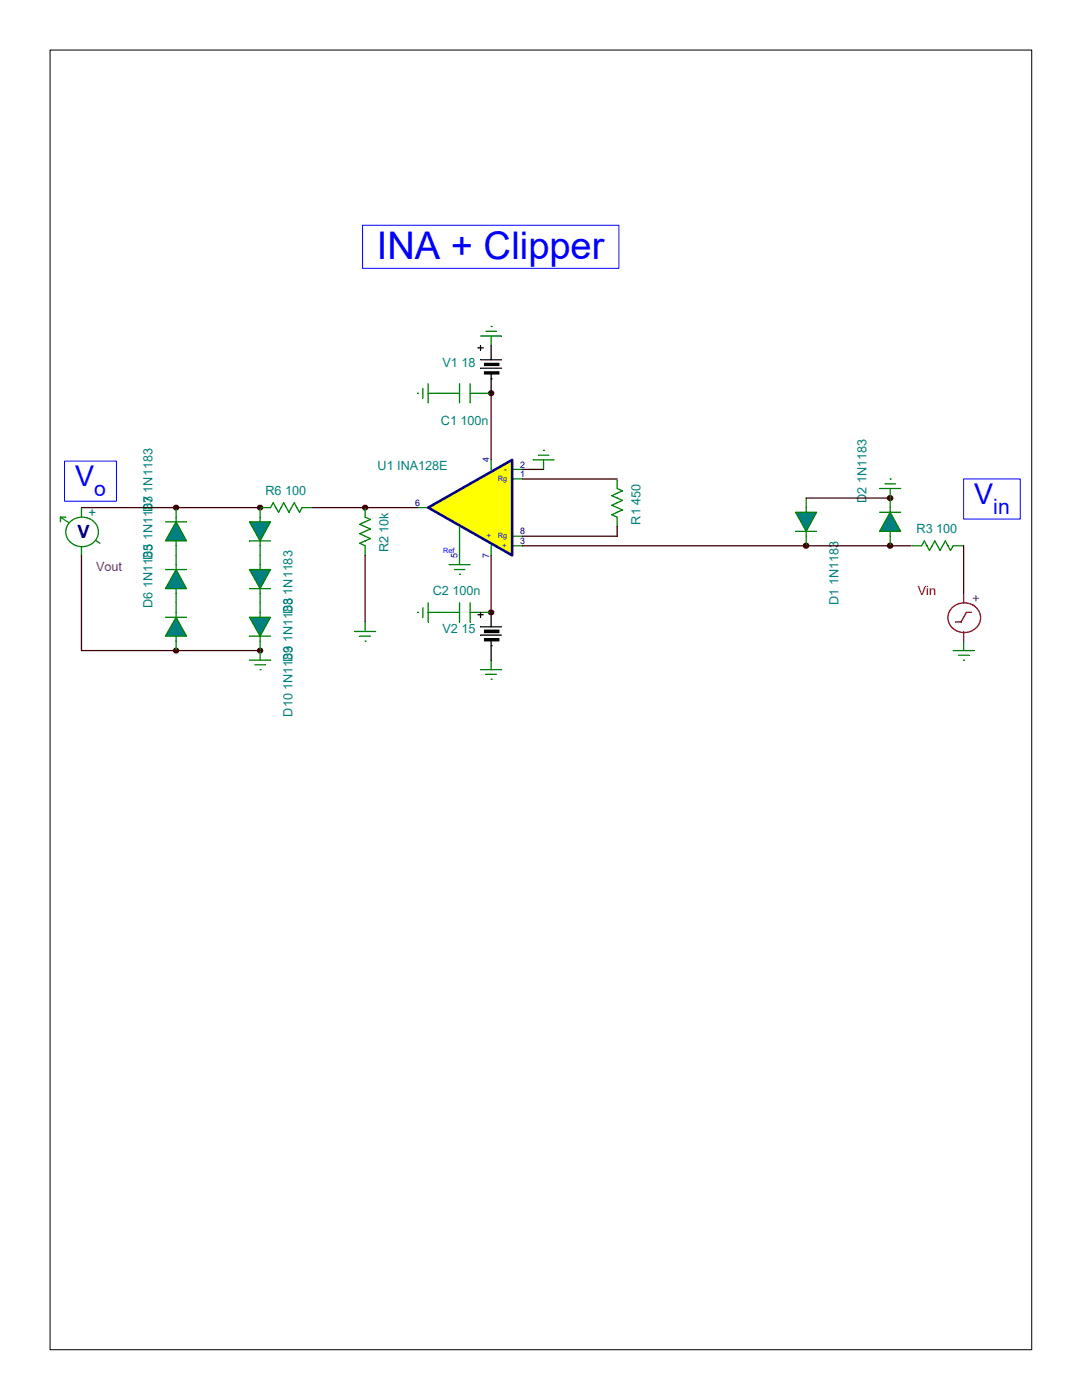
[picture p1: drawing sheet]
<svg xmlns="http://www.w3.org/2000/svg" width="216mm" height="279mm" viewBox="0 0 216 279" stroke-linecap="round" stroke-linejoin="round" font-family="sans-serif">
<g fill="#3c0000" stroke="#3c0000" stroke-width=".25">
<circle cx="35.2" cy="101.3" r=".49"/>
<circle cx="35.2" cy="129.8" r=".49"/>
<circle cx="51.9" cy="101.3" r=".49"/>
<circle cx="51.9" cy="129.8" r=".49"/>
<circle cx="72.9" cy="101.3" r=".49"/>
<circle cx="98" cy="78.5" r=".49"/>
<circle cx="98" cy="122.2" r=".49"/>
<circle cx="160.9" cy="108.9" r=".51"/>
<circle cx="177.6" cy="99.4" r=".51"/>
<circle cx="177.6" cy="108.9" r=".51"/>
</g>
<path d="M192.3 127.9v1.9" fill="none" stroke="#008000" stroke-width=".25"/>
<path d="M190.2 129.8h4.2" fill="none" stroke="#008000" stroke-width=".25"/>
<path d="M191.3 130.8h2" fill="none" stroke="#008000" stroke-width=".25"/>
<path d="M192.3 131.7h.1" fill="none" stroke="#008000" stroke-width=".25"/>
<path d="M51.9 129.8v1.9" fill="none" stroke="#008000" stroke-width=".25"/>
<path d="M49.8 131.7h4.2" fill="none" stroke="#008000" stroke-width=".25"/>
<path d="M50.8 132.7h2.2" fill="none" stroke="#008000" stroke-width=".25"/>
<path d="M51.9 133.6h.1" fill="none" stroke="#008000" stroke-width=".25"/>
<path d="M108.5 91.8v1.9" fill="none" stroke="#008000" stroke-width=".25"/>
<path d="M106.4 91.8h4.2" fill="none" stroke="#008000" stroke-width=".25"/>
<path d="M107.4 90.8h2.1" fill="none" stroke="#008000" stroke-width=".25"/>
<path d="M108.5 89.9h.1" fill="none" stroke="#008000" stroke-width=".25"/>
<path d="M177.6 97.5v1.9" fill="none" stroke="#008000" stroke-width=".25"/>
<path d="M175.5 97.5h4.2" fill="none" stroke="#008000" stroke-width=".25"/>
<path d="M176.6 96.6h2.1" fill="none" stroke="#008000" stroke-width=".25"/>
<path d="M177.6 95.6h.1" fill="none" stroke="#008000" stroke-width=".25"/>
<path d="M85.4 122.2h2.1" fill="none" stroke="#008000" stroke-width=".25"/>
<path d="M85.4 120.3v3.8" fill="none" stroke="#008000" stroke-width=".25"/>
<path d="M84.4 121.3v1.9" fill="none" stroke="#008000" stroke-width=".25"/>
<path d="M83.3 122.2h.1" fill="none" stroke="#008000" stroke-width=".25"/>
<path d="M85.4 78.5h2.1" fill="none" stroke="#008000" stroke-width=".25"/>
<path d="M85.4 76.6v3.8" fill="none" stroke="#008000" stroke-width=".25"/>
<path d="M84.4 77.5v1.9" fill="none" stroke="#008000" stroke-width=".25"/>
<path d="M83.3 78.5h.1" fill="none" stroke="#008000" stroke-width=".25"/>
<path d="M72.9 124.1v1.9" fill="none" stroke="#008000" stroke-width=".25"/>
<path d="M70.7 126h4.2" fill="none" stroke="#008000" stroke-width=".25"/>
<path d="M71.8 127h2.1" fill="none" stroke="#008000" stroke-width=".25"/>
<path d="M72.9 127.9h.1" fill="none" stroke="#008000" stroke-width=".25"/>
<path d="M98 67.1v1.9" fill="none" stroke="#008000" stroke-width=".25"/>
<path d="M95.9 67.1h4.2" fill="none" stroke="#008000" stroke-width=".25"/>
<path d="M96.9 66.1h2.2" fill="none" stroke="#008000" stroke-width=".25"/>
<path d="M98 65.2h.1" fill="none" stroke="#008000" stroke-width=".25"/>
<path d="M98 131.7v1.9" fill="none" stroke="#008000" stroke-width=".25"/>
<path d="M95.9 133.6h4.2" fill="none" stroke="#008000" stroke-width=".25"/>
<path d="M96.9 134.6h2.2" fill="none" stroke="#008000" stroke-width=".25"/>
<path d="M98 135.6h.1" fill="none" stroke="#008000" stroke-width=".25"/>
<path d="M91.7 110.8v1.9" fill="none" stroke="#008000" stroke-width=".25"/>
<path d="M89.6 112.7h4.2" fill="none" stroke="#008000" stroke-width=".25"/>
<path d="M90.7 113.7h2.1" fill="none" stroke="#008000" stroke-width=".25"/>
<path d="M91.7 114.6h.1" fill="none" stroke="#008000" stroke-width=".25"/>
<path d="M51.9 120.3v1.9" fill="none" stroke="#008000" stroke-width=".25"/>
<path d="M51.9 127.9v1.9" fill="none" stroke="#008000" stroke-width=".25"/>
<path d="M51.9 122.2v5.7" fill="none" stroke="#008000" stroke-width=".25"/>
<path d="M49.8 127h4.2" fill="none" stroke="#008000" stroke-width=".25"/>
<path d="M49.8 123.2h4.2l-2.1 3.8z" fill="#008080" stroke="#008000" stroke-width=".25"/>
<path d="M51.9 110.8v1.9" fill="none" stroke="#008000" stroke-width=".25"/>
<path d="M51.9 118.4v1.9" fill="none" stroke="#008000" stroke-width=".25"/>
<path d="M51.9 112.7v5.7" fill="none" stroke="#008000" stroke-width=".25"/>
<path d="M49.8 117.5h4.2" fill="none" stroke="#008000" stroke-width=".25"/>
<path d="M49.8 113.7h4.2l-2.1 3.8z" fill="#008080" stroke="#008000" stroke-width=".25"/>
<path d="M35.1 127.9v1.9" fill="none" stroke="#008000" stroke-width=".25"/>
<path d="M35.1 120.3v1.9" fill="none" stroke="#008000" stroke-width=".25"/>
<path d="M35.1 122.2v5.7" fill="none" stroke="#008000" stroke-width=".25"/>
<path d="M33 123.2h4.2" fill="none" stroke="#008000" stroke-width=".25"/>
<path d="M35.1 123.2l2.1 3.8h-4.2z" fill="#008080" stroke="#008000" stroke-width=".25"/>
<path d="M35.1 118.4v1.9" fill="none" stroke="#008000" stroke-width=".25"/>
<path d="M35.1 110.8v1.9" fill="none" stroke="#008000" stroke-width=".25"/>
<path d="M35.1 112.7v5.7" fill="none" stroke="#008000" stroke-width=".25"/>
<path d="M33 113.7h4.2" fill="none" stroke="#008000" stroke-width=".25"/>
<path d="M35.1 113.7l2.1 3.8h-4.2z" fill="#008080" stroke="#008000" stroke-width=".25"/>
<path d="M35.1 108.9v1.9" fill="none" stroke="#008000" stroke-width=".25"/>
<path d="M35.1 101.3v1.9" fill="none" stroke="#008000" stroke-width=".25"/>
<path d="M35.1 103.2v5.7" fill="none" stroke="#008000" stroke-width=".25"/>
<path d="M33 104.1h4.2" fill="none" stroke="#008000" stroke-width=".25"/>
<path d="M35.1 104.1l2.1 3.8h-4.2z" fill="#008080" stroke="#008000" stroke-width=".25"/>
<path d="M51.9 101.3v1.9" fill="none" stroke="#008000" stroke-width=".25"/>
<path d="M51.9 108.9v1.9" fill="none" stroke="#008000" stroke-width=".25"/>
<path d="M51.9 103.2v5.7" fill="none" stroke="#008000" stroke-width=".25"/>
<path d="M49.8 107.9h4.2" fill="none" stroke="#008000" stroke-width=".25"/>
<path d="M49.8 104.1h4.2l-2.1 3.8z" fill="#008080" stroke="#008000" stroke-width=".25"/>
<path d="M16.3 101.3v1.9" fill="none" stroke="#008000" stroke-width=".25"/>
<path d="M16.3 108.9v1.9" fill="none" stroke="#008000" stroke-width=".25"/>
<path d="M12.1 103.2l7.8 5.2" fill="none" stroke="#008000" stroke-width=".25"/>
<path d="M12.1 103.2v.9" fill="none" stroke="#008000" stroke-width=".25"/>
<path d="M12.1 103.2h1" fill="none" stroke="#008000" stroke-width=".25"/>
<path d="M13.8 104.3a3.3 3.3 0 0 1 3.5-1 3.3 3.3 0 0 1 2.3 2.9 3.3 3.3 0 0 1-3.2 2.9 3.3 3.3 0 0 1-3.3-2.9l.1-.7z" fill-rule="evenodd" fill="#fff" stroke="#008000" stroke-width=".25"/>
<path d="M52.2 101.3h1.8" fill="none" stroke="#008000" stroke-width=".25"/>
<path d="M60.3 101.3h2.1" fill="none" stroke="#008000" stroke-width=".25"/>
<path d="M56.1 101.3l-.5 .9" fill="none" stroke="#008000" stroke-width=".25"/>
<path d="M55 101.3l.6 .9" fill="none" stroke="#008000" stroke-width=".25"/>
<path d="M56.6 100.3l-.5 1" fill="none" stroke="#008000" stroke-width=".25"/>
<path d="M56.6 100.3l.5 1" fill="none" stroke="#008000" stroke-width=".25"/>
<path d="M58.2 101.3l-.5 .9" fill="none" stroke="#008000" stroke-width=".25"/>
<path d="M57.1 101.3l.6 .9" fill="none" stroke="#008000" stroke-width=".25"/>
<path d="M54.5 100.3l-.5 1" fill="none" stroke="#008000" stroke-width=".25"/>
<path d="M54.5 100.3l.5 1" fill="none" stroke="#008000" stroke-width=".25"/>
<path d="M58.7 100.3l-.5 1" fill="none" stroke="#008000" stroke-width=".25"/>
<path d="M58.7 100.3l.5 1" fill="none" stroke="#008000" stroke-width=".25"/>
<path d="M60.3 101.3l-.5 .9" fill="none" stroke="#008000" stroke-width=".25"/>
<path d="M59.2 101.3l.6 .9" fill="none" stroke="#008000" stroke-width=".25"/>
<path d="M192.3 118.4v1.9" fill="none" stroke="#800000" stroke-width=".25"/>
<path d="M192.3 126v1.9" fill="none" stroke="#800000" stroke-width=".25"/>
<path d="M189.9 121.4a3.3 3.3 0 0 1 3.8-.9 3.3 3.3 0 0 1 1.9 3.5 3.3 3.3 0 0 1-3.5 2.2 3.3 3.3 0 0 1-3-2.9l.1-.7zM194.1 120.8h.1" fill="none" stroke="#800000" stroke-width=".25"/>
<path d="M192.8 122.2h1" fill="none" stroke="#800000" stroke-width=".25"/>
<path d="M192.8 122.2l-1 1.9" fill="none" stroke="#800000" stroke-width=".25"/>
<path d="M190.7 124.1h1.1" fill="none" stroke="#800000" stroke-width=".25"/>
<path d="M182.1 108.9h1.8" fill="none" stroke="#008000" stroke-width=".25"/>
<path d="M190.2 108.9h2.1" fill="none" stroke="#008000" stroke-width=".25"/>
<path d="M186 108.9l-.5 1" fill="none" stroke="#008000" stroke-width=".25"/>
<path d="M185 108.9l.5 1" fill="none" stroke="#008000" stroke-width=".25"/>
<path d="M186.5 107.9l-.5 1" fill="none" stroke="#008000" stroke-width=".25"/>
<path d="M186.5 107.9l.6 1" fill="none" stroke="#008000" stroke-width=".25"/>
<path d="M188.1 108.9l-.5 1" fill="none" stroke="#008000" stroke-width=".25"/>
<path d="M187.1 108.9l.5 1" fill="none" stroke="#008000" stroke-width=".25"/>
<path d="M184.4 107.9l-.5 1" fill="none" stroke="#008000" stroke-width=".25"/>
<path d="M184.4 107.9l.6 1" fill="none" stroke="#008000" stroke-width=".25"/>
<path d="M188.6 107.9l-.5 1" fill="none" stroke="#008000" stroke-width=".25"/>
<path d="M188.6 107.9l.5 1" fill="none" stroke="#008000" stroke-width=".25"/>
<path d="M190.2 108.9l-.5 1" fill="none" stroke="#008000" stroke-width=".25"/>
<path d="M189.1 108.9l.6 1" fill="none" stroke="#008000" stroke-width=".25"/>
<path d="M177.6 107v1.9" fill="none" stroke="#008000" stroke-width=".25"/>
<path d="M177.6 99.4v1.9" fill="none" stroke="#008000" stroke-width=".25"/>
<path d="M177.6 101.3v5.7" fill="none" stroke="#008000" stroke-width=".25"/>
<path d="M175.5 102.2h4.2" fill="none" stroke="#008000" stroke-width=".25"/>
<path d="M177.6 102.2l2.1 3.8h-4.2z" fill="#008080" stroke="#008000" stroke-width=".25"/>
<path d="M160.9 99.4v1.9" fill="none" stroke="#008000" stroke-width=".25"/>
<path d="M160.9 107v1.9" fill="none" stroke="#008000" stroke-width=".25"/>
<path d="M160.9 101.3v5.7" fill="none" stroke="#008000" stroke-width=".25"/>
<path d="M158.7 106h4.2" fill="none" stroke="#008000" stroke-width=".25"/>
<path d="M158.7 102.2h4.2l-2 3.8z" fill="#008080" stroke="#008000" stroke-width=".25"/>
<path d="M93.8 122.2h4.2" fill="none" stroke="#008000" stroke-width=".25"/>
<path d="M87.5 122.2h4.2" fill="none" stroke="#008000" stroke-width=".25"/>
<path d="M93.8 120.3v3.8" fill="none" stroke="#008000" stroke-width=".25"/>
<path d="M91.7 120.3v3.8" fill="none" stroke="#008000" stroke-width=".25"/>
<path d="M93.8 78.5h4.2" fill="none" stroke="#008000" stroke-width=".25"/>
<path d="M87.5 78.5h4.2" fill="none" stroke="#008000" stroke-width=".25"/>
<path d="M93.8 76.6v3.8" fill="none" stroke="#008000" stroke-width=".25"/>
<path d="M91.7 76.6v3.8" fill="none" stroke="#008000" stroke-width=".25"/>
<path d="M72.9 101.5v1.7" fill="none" stroke="#008000" stroke-width=".25"/>
<path d="M72.9 108.9v1.9" fill="none" stroke="#008000" stroke-width=".25"/>
<path d="M71.8 104.6l1.1 .5" fill="none" stroke="#008000" stroke-width=".25"/>
<path d="M72.9 104.1l-1.1 .5" fill="none" stroke="#008000" stroke-width=".25"/>
<path d="M72.9 105.1l1 .5" fill="none" stroke="#008000" stroke-width=".25"/>
<path d="M73.9 105.6l-1 .4" fill="none" stroke="#008000" stroke-width=".25"/>
<path d="M71.8 106.5l1.1 .5" fill="none" stroke="#008000" stroke-width=".25"/>
<path d="M72.9 106l-1.1 .5" fill="none" stroke="#008000" stroke-width=".25"/>
<path d="M72.9 103.2l1 .5" fill="none" stroke="#008000" stroke-width=".25"/>
<path d="M73.9 103.7l-1 .4" fill="none" stroke="#008000" stroke-width=".25"/>
<path d="M72.9 107l1 .5" fill="none" stroke="#008000" stroke-width=".25"/>
<path d="M73.9 107.5l-1 .4" fill="none" stroke="#008000" stroke-width=".25"/>
<path d="M71.8 108.4l1.1 .5" fill="none" stroke="#008000" stroke-width=".25"/>
<path d="M72.9 107.9l-1.1 .5" fill="none" stroke="#008000" stroke-width=".25"/>
<g fill="none" stroke="#000" stroke-width=".25">
<path d="M95.4 69.4h1M95.9 69v.9M95.9 71.8h4.2M95.9 73.5h4.2M98 75.6h.1M98 69v2.8M98 74.4v4.1M95.4 122.7h1M95.9 125.1h4.2M95.9 122.2v1M95.9 126.7h4.2M98 128.9h.1"/>
<path d="M98 122.2v2.9M98 127.7v4"/>
</g>
<g fill="#000" stroke="#000" stroke-width=".25">
<path d="M96.7 72.5h2.8v.4h-2.8z" fill-rule="evenodd"/>
<path d="M96.7 74.2h2.8v.4h-2.8z" fill-rule="evenodd"/>
<path d="M96.7 125.8h2.8v.4h-2.8z" fill-rule="evenodd"/>
<path d="M96.7 127.5h2.8v.4h-2.8z" fill-rule="evenodd"/>
</g>
<path d="M123.1 95.8v1.7" fill="none" stroke="#008000" stroke-width=".25"/>
<path d="M123.1 103.2v1.9" fill="none" stroke="#008000" stroke-width=".25"/>
<path d="M122.1 98.9l1 .5" fill="none" stroke="#008000" stroke-width=".25"/>
<path d="M123.1 98.4l-1 .5" fill="none" stroke="#008000" stroke-width=".25"/>
<path d="M123.1 99.4l1.1 .5" fill="none" stroke="#008000" stroke-width=".25"/>
<path d="M124.2 99.9l-1.1 .4" fill="none" stroke="#008000" stroke-width=".25"/>
<path d="M122.1 100.8l1 .5" fill="none" stroke="#008000" stroke-width=".25"/>
<path d="M123.1 100.3l-1 .5" fill="none" stroke="#008000" stroke-width=".25"/>
<path d="M123.1 97.5l1.1 .5" fill="none" stroke="#008000" stroke-width=".25"/>
<path d="M124.2 98l-1.1 .4" fill="none" stroke="#008000" stroke-width=".25"/>
<path d="M123.1 101.3l1.1 .5" fill="none" stroke="#008000" stroke-width=".25"/>
<path d="M124.2 101.8l-1.1 .4" fill="none" stroke="#008000" stroke-width=".25"/>
<path d="M122.1 102.7l1 .5" fill="none" stroke="#008000" stroke-width=".25"/>
<path d="M123.1 102.2l-1 .5" fill="none" stroke="#008000" stroke-width=".25"/>
<path d="M102.2 108.9h2.1" fill="none" stroke="#008000" stroke-width=".25"/>
<path d="M102.2 93.7h2.1" fill="none" stroke="#008000" stroke-width=".25"/>
<path d="M98 108.9v1.9" fill="none" stroke="#008000" stroke-width=".25"/>
<path d="M98 91.8v1.9" fill="none" stroke="#008000" stroke-width=".25"/>
<path d="M83.3 101.3h2.1" fill="none" stroke="#008000" stroke-width=".25"/>
<path d="M91.7 107v3.8" fill="none" stroke="#008000" stroke-width=".25"/>
<path d="M102.2 95.6h2.1" fill="none" stroke="#008000" stroke-width=".25"/>
<path d="M102.2 107h2.1" fill="none" stroke="#008000" stroke-width=".25"/>
<path d="M85.4 101.3l16.8-9.5v19z" fill="#ff0" stroke="#000080" stroke-width=".51"/>
<path d="M91.7 105.1v1.9" fill="none" stroke="#008000" stroke-width=".25"/>
<path d="M98 78.5v13.3M104.3 95.6h18.8M104.3 93.7h4.2M160.9 99.4h16.7M16.3 101.3h35.6M16.3 110.8v19h35.6M62.4 101.3h20.9M72.9 110.8v13.3M98 110.8v11.4M104.3 108.9h77.5M123.1 105.1v1.9h-18.8M192.3 108.9v9.5" fill="none" stroke="#3c0000" stroke-width=".25"/>
<path d="M192.3 95.6h11.3v8h-11.3z" fill="#fff"/>
<path d="M192.3 95.6h11.3v8h-11.3z" fill="none" stroke="#fff" stroke-width=".2"/>
<path d="M192.3 95.6h11.3v8h-11.3z" fill="none" stroke="#00f" stroke-width=".2"/>
<path d="M12.9 92.1h10.3v7.9h-10.3z" fill="#fff"/>
<path d="M12.9 92h10.3v8h-10.3z" fill="none" stroke="#fff" stroke-width=".2"/>
<path d="M12.9 92h10.3v8h-10.3z" fill="none" stroke="#00f" stroke-width=".2"/>
<path d="M72.4 45h51.1v8.6h-51.1z" fill="#fff"/>
<path d="M72.3 45h51.2v8.6h-51.2z" fill="none" stroke="#fff" stroke-width=".2"/>
<path d="M72.3 45h51.2v8.6h-51.2z" fill="none" stroke="#00f" stroke-width=".2"/>
<path d="M10 10h195.9v259.4h-195.9z" fill="none" stroke="#000" stroke-width=".2"/>
<text font-size="7.6" fill="#00f" x="75.2" y="51.8">INA + Clipper</text>
<g font-size="5.7" fill="#00f">
<text x="15" y="97.1">V</text>
<text x="194.4" y="100.6">V</text>
</g>
<g font-size="4.2" fill="#00f">
<text x="18.8" y="99">o</text>
<text x="198.2" y="102.6">in</text>
</g>
<text font-size="3.6" fill="#000080" x="15.5" y="107.3">V</text>
<g font-size="2.5" fill="#008080">
<text x="88.3" y="73.2">V1 18</text>
<text x="88" y="84.8">C1 100n</text>
<text x="75.4" y="93.9">U1 INA128E</text>
<text x="53" y="98.8">R6 100</text>
<text x="172.9" y="100.3" transform="rotate(-90 172.9 100.3)">D2 1N1183</text>
<text x="17.7" y="102.9">+</text>
<text x="30.4" y="102.2" transform="rotate(-90 30.4 102.2)">D7 1N1183</text>
<text x="127.8" y="104.7" transform="rotate(-90 127.8 104.7)">R1 450</text>
<text x="182.9" y="106.4">R3 100</text>
<text x="30.4" y="111.8" transform="rotate(-90 30.4 111.8)">D5 1N1183</text>
<text x="77.5" y="110.2" transform="rotate(-90 77.5 110.2)">R2 10k</text>
<text x="86.4" y="118.8">C2 100n</text>
<text x="30.4" y="121.3" transform="rotate(-90 30.4 121.3)">D6 1N1183</text>
<text x="58.4" y="122.6" transform="rotate(-90 58.4 122.6)">D8 1N1183</text>
<text x="167.3" y="120.7" transform="rotate(-90 167.3 120.7)">D1 1N1183</text>
<text x="88.3" y="126.4">V2 15</text>
<text x="58.4" y="132.1" transform="rotate(-90 58.4 132.1)">D9 1N1183</text>
<text x="58.4" y="143" transform="rotate(-90 58.4 143)">D10 1N1183</text>
</g>
<g font-size="2.5" fill="#800080">
<text x="19.2" y="114">Vout</text>
<text x="195.6" y="120.1" transform="rotate(-90 195.6 120.1)">+</text>
</g>
<text font-size="2.5" fill="#f00" x="183.1" y="118.8">Vin</text>
<g font-size="1.8" fill="#000080">
<text x="97.6" y="92.3" transform="rotate(-90 97.6 92.3)">4</text>
<text x="103.8" y="93.3">2</text>
<text x="103.8" y="95.2">1</text>
<text x="82.8" y="100.9">6</text>
<text x="103.8" y="106.6">8</text>
<text x="91.3" y="111.3" transform="rotate(-90 91.3 111.3)">5</text>
<text x="97.6" y="111.3" transform="rotate(-90 97.6 111.3)">7</text>
<text x="103.8" y="108.5">3</text>
</g>
<text font-size="1.6" fill="#00f" x="100.6" y="94.2">-</text>
<g font-size="1.4" fill="#00f">
<text x="99.3" y="96">Rg</text>
<text x="97.2" y="107.4">+</text>
<text x="99.3" y="107.4">Rg</text>
<text x="88.4" y="110.3">Ref</text>
<text x="100.3" y="109.3">+</text>
</g>
</svg>
